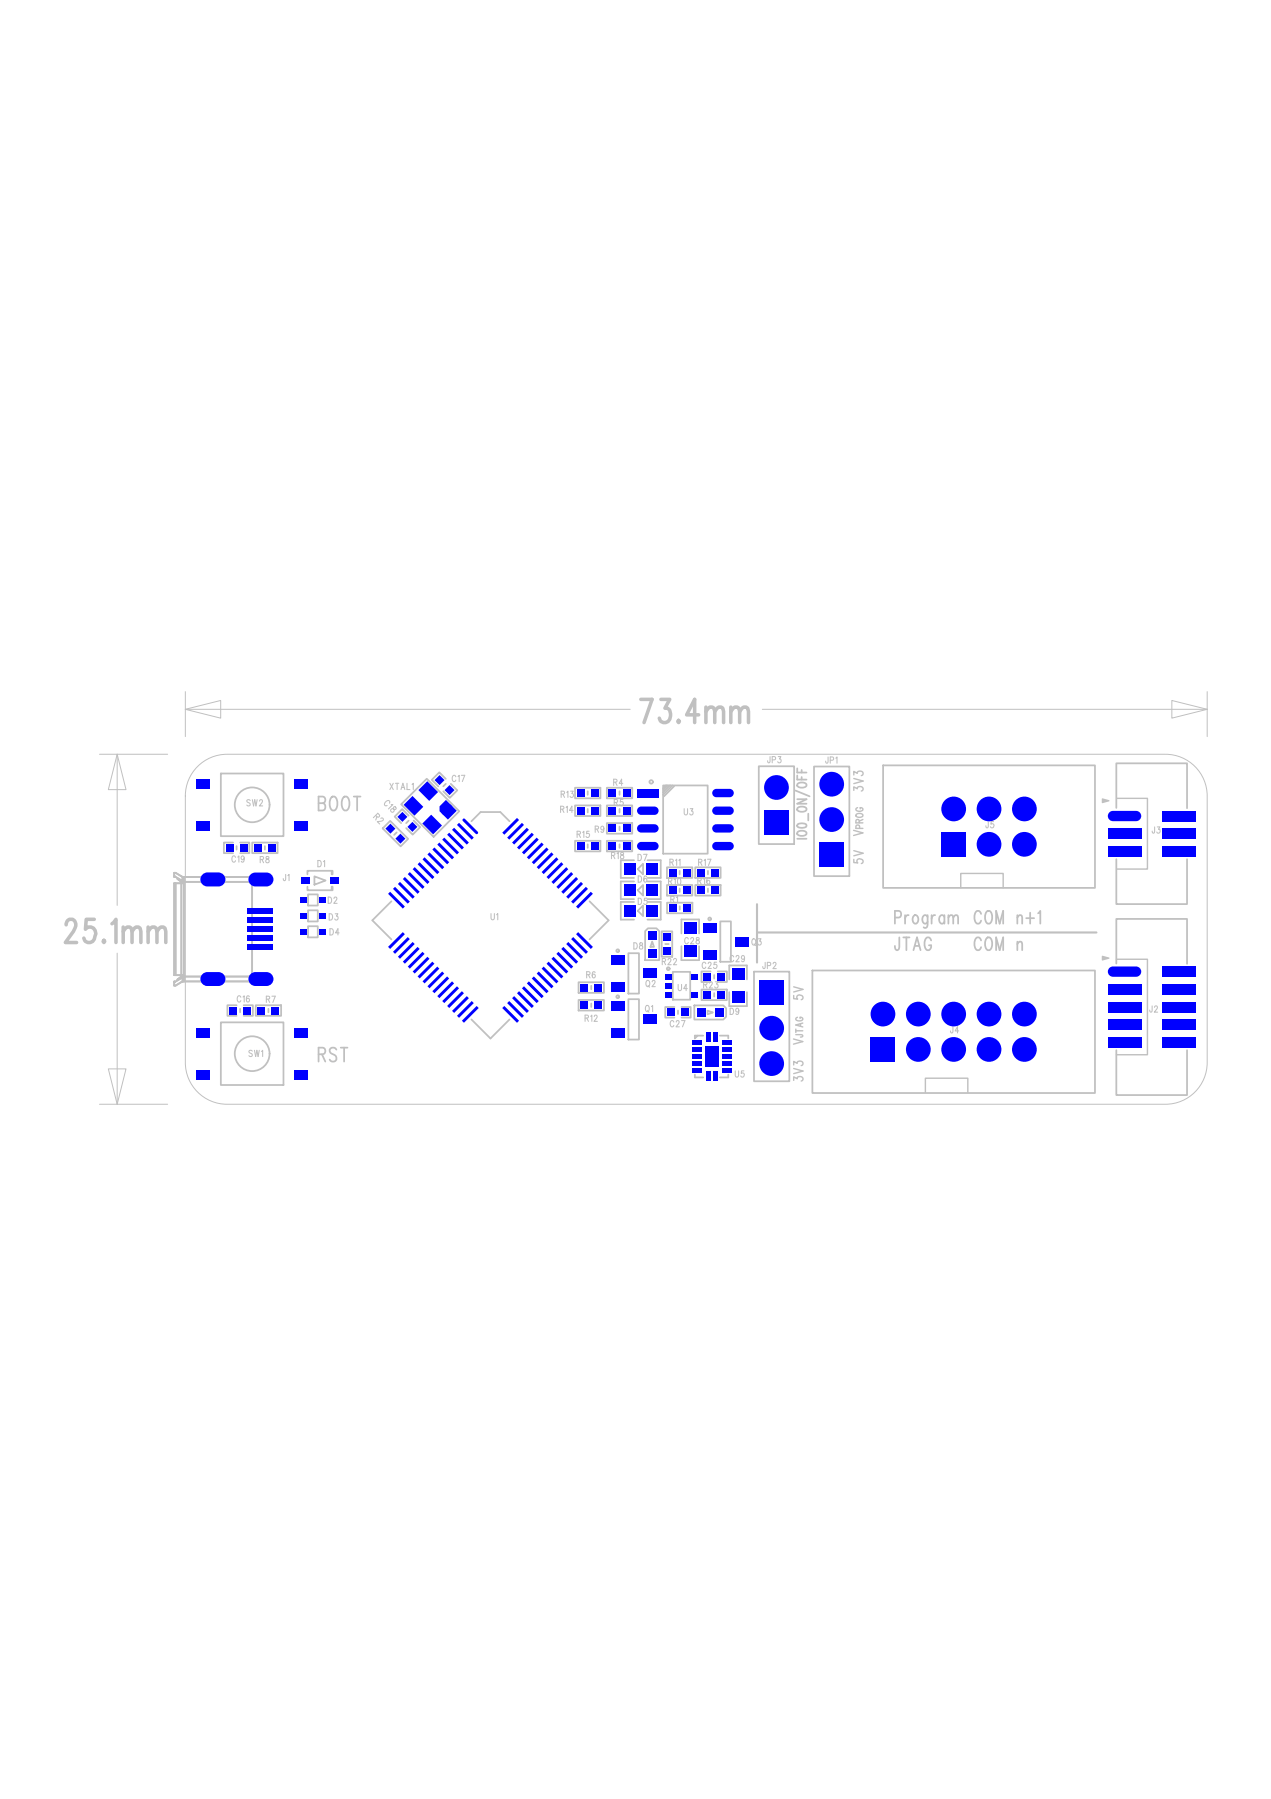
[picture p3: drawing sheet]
<svg xmlns="http://www.w3.org/2000/svg" width="210mm" height="297mm" viewBox="0 0 210 297" stroke-linecap="round" stroke-linejoin="round" font-family="sans-serif">
<g fill="none" stroke="#c0c0c0" stroke-width=".17">
<path d="M30.6 117.1l5.8-1.4v2.9zM30.6 114.2v7.4M30.6 117.1h73.5M125.9 117.1h73.5M193.5 115.7l5.9 1.4-5.9 1.5zM199.4 114.2v7.4M16.4 124.5h11.3M19.4 124.5l1.4 5.9h-2.9zM19.4 124.5v25M33 126.2a6.9 6.9 0 0 1 4.5-1.7h155a6.9 6.9 0 0 1 6.9 6.9v44a6.9 6.9 0 0 1-6.9 6.9h-155a6.9 6.9 0 0 1-6.9-6.9v-44a6.9 6.9 0 0 1 2.4-5.2zM19.4 157.4v24.9M17.9 176.5h2.9l-1.4 5.8z"/>
<path d="M16.4 182.3h11.3"/>
</g>
<path d="M125 154h56.1M125 149.3v9.6" fill="none" stroke="#c0c0c0" stroke-width=".35"/>
<path d="M158.7 146.6v-2.4h7v2.4M152.8 180.4v-2.4h7v2.4" fill="none" stroke="#c0c0c0" stroke-width=".23"/>
<g fill="none" stroke="#c0c0c0" stroke-width=".29">
<path d="M41.6 139.1h4.2v1.8h-4.2zM63.2 136.8l1.2-1.3 3 3-1.2 1.2zM65.5 137.4l-.4 .5M66.3 132.8l4.2-4.2 5.3 5.3-4.2 4.3zM67.5 135.5l-.4 .4M73.6 129.4l-.4 .4M97.1 130.6v.6M97.1 133.6v.6M97.1 139.4v.6M102.3 130.6v.6M102.3 133.6v.6M102.3 136.5v.6"/>
<path d="M102.3 139.4v.6M134.4 126.6h5.9v18.1h-5.9zM145.8 126.4h35v20.2h-35zM50.9 147.7h1.6v1.8h-1.6zM50.9 150.3h1.6v1.8h-1.6zM50.9 152.9h1.6v1.9h-1.6zM110.1 146.1h4.2v1.8h-4.2zM110.1 143.2h4.2v1.8h-4.2zM110.2 149h4.2v1.8h-4.2zM112.2 143.8v.6M112.2 146.7v.6M112.3 149.6v.6"/>
<path d="M114.8 146.1h4.2v1.8h-4.2zM114.8 143.2h4.2v1.8h-4.2zM116.9 143.8v.6M116.9 146.7v.6M119 152.1h1.7v6.7h-1.7zM42.2 166h4.2v1.7h-4.2zM97.6 162.8v.6M97.6 165.7v.6M111.1 160.5h2.9v4.6h-2.9zM114.7 166h4.8l.4 .5v1.4l-.4 .4h-4.8zM115.8 163.4h4.2v1.7h-4.2zM116.9 166.9l.8 .3-.8 .3z"/>
<path d="M117.9 164v.6M124.5 160.4h5.9v18.1h-5.9zM134.2 160.2h46.6v20.3h-46.6z"/>
</g>
<g fill="#00f">
<path d="M117.5 146.4h1.2v1.2h-1.2z"/>
<path d="M115.2 146.4h1.1v1.2h-1.1z"/>
<path d="M37.9 166.3h1.2v1.1h-1.2z"/>
<path d="M40.2 166.3h1.2v1.1h-1.2z"/>
<path d="M107 153.7h1.4v1.5h-1.4z"/>
<path d="M107 156.6h1.4v1.5h-1.4z"/>
<path d="M73.4 130.5l.8-.9 .9 .9-.9 .8z"/>
<path d="M71.8 128.8l.8-.8 .8 .8-.8 .8z"/>
<path d="M65.6 134.9l.9-.8 .8 .8-.8 .8z"/>
<path d="M68.1 135.7l.8 .8-.8 .9-.8-.9z"/>
<path d="M37.3 139.4h1.2v1.2h-1.2z"/>
<path d="M39.7 139.4h1.1v1.2h-1.1z"/>
<path d="M54.6 144.9h1.3v1h-1.3z"/>
<path d="M49.7 144.9h1.4v1h-1.4z"/>
<path d="M49.6 148.1h1.1v1h-1.1z"/>
<path d="M52.6 148.1h1.1v1h-1.1z"/>
<path d="M49.6 150.8h1.1v.9h-1.1z"/>
<path d="M52.6 150.8h1.1v.9h-1.1z"/>
<path d="M49.6 153.4h1.1v.9h-1.1z"/>
<path d="M52.6 153.4h1.1v.9h-1.1z"/>
<path d="M106.7 149.5h1.9v1.8h-1.9z"/>
<path d="M103.1 149.5h1.8v1.8h-1.8z"/>
<path d="M106.7 146.1h1.9v1.8h-1.9z"/>
<path d="M103.1 146.1h1.8v1.8h-1.8z"/>
<path d="M106.7 142.6h1.9v1.8h-1.9z"/>
<path d="M103.1 142.6h1.8v1.8h-1.8z"/>
<path d="M183.2 159.8l.6-.2h3.8a.85 .85 0 0 1 .9 .8 .85 .85 0 0 1-.9 .9h-3.8a.85 .85 0 0 1-.8-.5 .85 .85 0 0 1 .2-1z"/>
<path d="M191.9 159.6h5.5v1.7h-5.5z"/>
<path d="M183 162.5h5.5v1.7h-5.5z"/>
<path d="M191.9 162.5h5.5v1.7h-5.5z"/>
<path d="M183 165.4h5.5v1.7h-5.5z"/>
<path d="M191.9 165.4h5.5v1.7h-5.5z"/>
<path d="M183 168.3h5.5v1.7h-5.5z"/>
<path d="M191.9 168.3h5.5v1.7h-5.5z"/>
<path d="M183 171.3h5.5v1.7h-5.5z"/>
<path d="M191.9 171.3h5.5v1.7h-5.5z"/>
<path d="M135.3 139.1h4.1v4.1h-4.1z"/>
<path d="M125.4 161.9h4.1v4.1h-4.1z"/>
<path d="M100.9 165.3h2.3v1.5h-2.3z"/>
<path d="M100.9 169.8h2.3v1.5h-2.3z"/>
<path d="M106.1 167.6h2.3v1.5h-2.3z"/>
<path d="M100.9 157.7h2.3v1.5h-2.3z"/>
<path d="M100.9 162.2h2.3v1.5h-2.3z"/>
<path d="M106.1 160h2.3v1.5h-2.3z"/>
<path d="M112.8 149.3h1.2v1.2h-1.2z"/>
<path d="M110.5 149.3h1.2v1.2h-1.2z"/>
<path d="M110.5 146.4h1.2v1.2h-1.2z"/>
<path d="M112.8 146.4h1.2v1.2h-1.2z"/>
<path d="M110.5 143.5h1.2v1.2h-1.2z"/>
<path d="M112.8 143.5h1.2v1.2h-1.2z"/>
<path d="M95.9 165.4h1.2v1.2h-1.2z"/>
<path d="M98.2 165.4h1.2v1.2h-1.2z"/>
<path d="M97.6 130.4h1.2v1.1h-1.2z"/>
<path d="M95.3 130.4h1.2v1.1h-1.2z"/>
<path d="M97.6 133.3h1.2v1.1h-1.2z"/>
<path d="M95.3 133.3h1.2v1.1h-1.2z"/>
<path d="M97.6 139.1h1.2v1.2h-1.2z"/>
<path d="M95.3 139.1h1.2v1.2h-1.2z"/>
<path d="M115.2 143.5h1.1v1.2h-1.1z"/>
<path d="M117.5 143.5h1.2v1.2h-1.2z"/>
<path d="M100.6 139.1h1.1v1.2h-1.1z"/>
<path d="M102.9 139.1h1.2v1.2h-1.2z"/>
<path d="M64.5 136l.8 .8-.8 .8-.8-.8z"/>
<path d="M65.3 138.5l.8-.9 .9 .9-.9 .8z"/>
<path d="M100.6 130.4h1.1v1.1h-1.1z"/>
<path d="M102.9 130.4h1.2v1.1h-1.2z"/>
<path d="M100.6 133.3h1.1v1.1h-1.1z"/>
<path d="M102.9 133.3h1.2v1.1h-1.2z"/>
<path d="M95.9 162.5h1.2v1.1h-1.2z"/>
<path d="M98.2 162.5h1.2v1.1h-1.2z"/>
<path d="M44.9 166.3h1.2v1.1h-1.2z"/>
<path d="M42.6 166.3h1.1v1.1h-1.1z"/>
<path d="M44.3 139.4h1.2v1.2h-1.2z"/>
<path d="M42 139.4h1.2v1.2h-1.2z"/>
<path d="M102.9 136.2h1.2v1.2h-1.2z"/>
<path d="M100.6 136.2h1.1v1.2h-1.1z"/>
<path d="M76.4 135.2h.4l2.1 2.1a.24 .24 0 0 1 0 .4 .24 .24 0 0 1-.3 0l-2.2-2.1z"/>
<path d="M75.5 136.2l.3-.3 2.4 2.4-.3 .3z"/>
<path d="M74.7 137l.3-.3 2.4 2.4-.3 .4z"/>
<path d="M73.8 137.8l.4-.3 2.4 2.4-.3 .4z"/>
<path d="M73 138.6l.4-.3 2.4 2.4-.3 .4z"/>
<path d="M72.2 139.5l.4-.4 2.4 2.5-.3 .3z"/>
<path d="M71.7 139.9l2.5 2.5-.4 .3-2.4-2.4z"/>
<path d="M70.9 140.7l2.5 2.5-.4 .3-2.4-2.4z"/>
<path d="M70.1 141.6l2.5 2.4-.4 .3-2.4-2.4z"/>
<path d="M69 142.7l.3-.3 2.4 2.4-.3 .3z"/>
<path d="M68.2 143.5l.3-.3 2.4 2.4-.3 .4z"/>
<path d="M67.7 144l2.4 2.4-.3 .4-2.5-2.5z"/>
<path d="M66.9 144.8l2.4 2.4-.3 .4-2.5-2.5z"/>
<path d="M66.1 145.6l2.4 2.5-.3 .3-2.5-2.4z"/>
<path d="M65.2 146.4l2.5 2.5-.4 .3-2.4-2.4z"/>
<path d="M64.1 147.6l.3-.4 2.5 2.5-.4 .3z"/>
<path d="M64.1 156.3l2.4-2.4 .4 .3-2.5 2.5z"/>
<path d="M64.9 157.2l2.4-2.5 .4 .4-2.5 2.4z"/>
<path d="M65.7 158l2.5-2.5 .3 .4-2.4 2.4z"/>
<path d="M66.5 158.8l2.5-2.5 .3 .4-2.4 2.4z"/>
<path d="M67.3 159.6l2.5-2.4 .3 .3-2.4 2.4z"/>
<path d="M68.2 160.4l2.4-2.4 .3 .3-2.4 2.4z"/>
<path d="M69 161.2l2.4-2.4 .3 .3-2.4 2.5z"/>
<path d="M72.2 159.6l.4 .3-2.5 2.5-.3-.4z"/>
<path d="M73 160.4l.4 .3-2.5 2.5-.3-.4z"/>
<path d="M73.8 161.2l.4 .4-2.5 2.4-.3-.3z"/>
<path d="M74.7 162l.3 .4-2.4 2.4-.4-.3z"/>
<path d="M75.5 162.8l.3 .4-2.4 2.4-.4-.3z"/>
<path d="M73.8 166.1l2.5-2.4 .3 .3-2.4 2.4z"/>
<path d="M74.7 166.9l2.4-2.4 .3 .3-2.4 2.5z"/>
<path d="M75.5 167.7l2.4-2.4 .3 .3-2.4 2.5z"/>
<path d="M78.7 166.1l.4 .3-2.5 2.5-.3-.4z"/>
<path d="M83.3 166.1l2.4 2.4-.3 .4-2.5-2.5z"/>
<path d="M83.8 165.6l.3-.3 2.4 2.4-.3 .4z"/>
<path d="M84.6 164.8l.3-.3 2.4 2.4-.3 .4z"/>
<path d="M85.7 163.7l2.5 2.4-.4 .3-2.4-2.4z"/>
<path d="M86.5 162.8l2.5 2.5-.4 .3-2.4-2.4z"/>
<path d="M87.3 162l2.5 2.5-.4 .3-2.4-2.4z"/>
<path d="M87.8 161.6l.4-.4 2.4 2.5-.3 .3z"/>
<path d="M88.6 160.7l.4-.3 2.4 2.4-.3 .4z"/>
<path d="M89.4 159.9l.4-.3 2.4 2.4-.3 .4z"/>
<path d="M90.3 159.1l.3-.3 2.4 2.4-.3 .4z"/>
<path d="M91.1 158.3l.3-.3 2.5 2.4-.4 .3z"/>
<path d="M91.9 157.5l.3-.3 2.5 2.4-.4 .3z"/>
<path d="M92.7 156.7l.3-.4 2.5 2.5-.4 .3z"/>
<path d="M93.5 155.9l.4-.4 2.4 2.5-.4 .3z"/>
<path d="M94.3 155.1l.4-.4 2.4 2.5-.3 .3z"/>
<path d="M95.1 154.2l.4-.3 2.4 2.4-.3 .4z"/>
<path d="M95.1 149.7l2.5-2.5 .3 .4-2.4 2.4z"/>
<path d="M94.3 148.9l2.5-2.5 .3 .4-2.4 2.4z"/>
<path d="M95.9 145.6l.4 .4-2.4 2.4-.4-.3z"/>
<path d="M95.1 144.8l.4 .3-2.5 2.5-.3-.4z"/>
<path d="M91.9 146.4l2.4-2.4 .4 .3-2.5 2.5z"/>
<path d="M91.1 145.6l2.4-2.4 .4 .3-2.5 2.5z"/>
<path d="M90.3 144.8l2.4-2.4 .3 .3-2.4 2.4z"/>
<path d="M89.4 144l2.5-2.4 .3 .3-2.4 2.4z"/>
<path d="M88.6 143.2l2.5-2.5 .3 .4-2.4 2.4z"/>
<path d="M87.8 142.4l2.5-2.5 .3 .4-2.4 2.4z"/>
<path d="M89.4 139.1l.4 .4-2.5 2.4-.3-.3z"/>
<path d="M88.6 138.3l.4 .3-2.5 2.5-.3-.4z"/>
<path d="M87.8 137.5l.4 .3-2.5 2.5-.3-.4z"/>
<path d="M87 136.7l.3 .3-2.4 2.5-.3-.4z"/>
<path d="M86.2 135.9l.3 .3-2.4 2.4-.3-.3z"/>
<path d="M82.9 137.5l2.5-2.5 .3 .4-2.4 2.4z"/>
<path d="M105.2 130.3h3.6v1.3h-3.6z"/>
<path d="M105.4 133.4l.5-.2h2.2a.69 .69 0 0 1 .7 .7 .69 .69 0 0 1-.7 .7h-2.2a.69 .69 0 0 1-.6-.5 .69 .69 0 0 1 .1-.7z"/>
<path d="M105.4 136.3l.5-.2h2.2a.69 .69 0 0 1 .7 .7 .69 .69 0 0 1-.7 .7h-2.2a.69 .69 0 0 1-.6-.5 .69 .69 0 0 1 .1-.7z"/>
<path d="M105.4 139.2l.5-.2h2.2a.69 .69 0 0 1 .7 .7 .69 .69 0 0 1-.7 .7h-2.2a.69 .69 0 0 1-.6-.4 .69 .69 0 0 1 .1-.8z"/>
<path d="M117.8 139.2l.5-.2h2.2a.69 .69 0 0 1 .7 .7 .69 .69 0 0 1-.7 .7h-2.2a.69 .69 0 0 1-.6-.4 .69 .69 0 0 1 .1-.8z"/>
<path d="M117.8 136.3l.5-.2h2.2a.69 .69 0 0 1 .7 .7 .69 .69 0 0 1-.7 .7h-2.2a.69 .69 0 0 1-.6-.5 .69 .69 0 0 1 .1-.7z"/>
<path d="M117.8 133.4l.5-.2h2.2a.69 .69 0 0 1 .7 .7 .69 .69 0 0 1-.7 .7h-2.2a.69 .69 0 0 1-.6-.5 .69 .69 0 0 1 .1-.7z"/>
<path d="M117.8 130.5l.5-.2h2.2a.69 .69 0 0 1 .7 .6 .69 .69 0 0 1-.7 .7h-2.2a.69 .69 0 0 1-.6-.4 .69 .69 0 0 1 .1-.7z"/>
<path d="M72.6 133.1l1-1 1.8 1.8-1.4 1.4-1.4-1.4z"/>
<path d="M70.6 129l1.7 1.8-1.4 1.4-1.8-1.7z"/>
<path d="M66.7 132.9l1.4-1.5 1.8 1.8-1.5 1.5z"/>
<path d="M69.7 136l1.5-1.5 1.8 1.8-1.5 1.5z"/>
<path d="M48.5 176.6h2.3v1.6h-2.3z"/>
<path d="M32.4 176.6h2.3v1.6h-2.3z"/>
<path d="M48.5 169.7h2.3v1.6h-2.3z"/>
<path d="M32.4 169.7h2.3v1.6h-2.3z"/>
<path d="M32.4 128.6h2.3v1.6h-2.3z"/>
<path d="M48.5 128.6h2.3v1.6h-2.3z"/>
<path d="M32.4 135.5h2.3v1.6h-2.3z"/>
<path d="M48.5 135.5h2.3v1.6h-2.3z"/>
<path d="M116.2 160.7h1.2v1.2h-1.2z"/>
<path d="M118.5 160.7h1.2v1.2h-1.2z"/>
<path d="M112.6 166.6h1.1v1.1h-1.1z"/>
<path d="M110.2 166.6h1.2v1.1h-1.2z"/>
<path d="M109.6 156.5h1.1v1.1h-1.1z"/>
<path d="M109.6 154.1h1.1v1.2h-1.1z"/>
<path d="M118.5 163.7h1.2v1.1h-1.2z"/>
<path d="M116.2 163.7h1.2v1.1h-1.2z"/>
<path d="M116 152.5h2.3v1.5h-2.3z"/>
<path d="M116 156.9h2.3v1.5h-2.3z"/>
<path d="M121.3 154.7h2.3v1.5h-2.3z"/>
<path d="M109.8 160.8h1.1v.9h-1.1z"/>
<path d="M109.8 162.3h1.1v.9h-1.1z"/>
<path d="M109.8 163.8h1.1v.9h-1.1z"/>
<path d="M114.2 163.8h1.1v.9h-1.1z"/>
<path d="M114.2 160.8h1.1v.9h-1.1z"/>
<path d="M118 166.4h1.5v1.5h-1.5z"/>
<path d="M115.1 166.4h1.5v1.5h-1.5z"/>
<path d="M143.8 171.2h4.1v4.1h-4.1z"/>
<path d="M155.5 137.4h4v4.1h-4z"/>
<path d="M183.2 134.1l.6-.2h3.8a.85 .85 0 0 1 .9 .8 .85 .85 0 0 1-.9 .9h-3.8a.85 .85 0 0 1-.8-.5 .85 .85 0 0 1 .2-1z"/>
<path d="M191.9 133.9h5.5v1.7h-5.5z"/>
<path d="M183 136.8h5.5v1.7h-5.5z"/>
<path d="M191.9 136.8h5.5v1.7h-5.5z"/>
<path d="M183 139.7h5.5v1.7h-5.5z"/>
<path d="M191.9 139.7h5.5v1.7h-5.5z"/>
<path d="M126.2 133.8h4.1v4.1h-4.1z"/>
<path d="M114.2 171.8h1.6v.7h-1.6z"/>
<path d="M114.2 173h1.6v.6h-1.6z"/>
<path d="M114.2 174.1h1.6v.7h-1.6z"/>
<path d="M114.2 175.2h1.6v.7h-1.6z"/>
<path d="M114.2 176.4h1.6v.7h-1.6z"/>
<path d="M119.2 176.4h1.6v.7h-1.6z"/>
<path d="M119.2 175.2h1.6v.7h-1.6z"/>
<path d="M119.2 174.1h1.6v.7h-1.6z"/>
<path d="M119.2 173h1.6v.6h-1.6z"/>
<path d="M119.2 171.8h1.6v.7h-1.6z"/>
<path d="M116.4 172.7h2.3v3.5h-2.3z"/>
<path d="M40.9 150h4.2v.9h-4.2z"/>
<path d="M40.9 151.5h4.2v.9h-4.2z"/>
<path d="M40.9 153h4.2v.9h-4.2z"/>
<path d="M40.9 154.5h4.2v.9h-4.2z"/>
<path d="M40.9 156h4.2v.9h-4.2z"/>
<path d="M41.2 144.5l.6-.4h2.2a1.15 1.15 0 0 1 1.2 1.1 1.15 1.15 0 0 1-1.2 1.2h-1.8a1.15 1.15 0 0 1-1.1-.7 1.15 1.15 0 0 1 .1-1.2z"/>
<path d="M41.5 160.7l.7-.2h1.8a1.15 1.15 0 0 1 1.2 1.2 1.15 1.15 0 0 1-1.2 1.1h-1.8a1.15 1.15 0 0 1-1.1-.8 1.15 1.15 0 0 1 .4-1.3z"/>
<circle cx="137.4" cy="135.3" r="2.04"/>
<circle cx="137.4" cy="129.5" r="2.04"/>
<circle cx="127.4" cy="169.8" r="2.04"/>
<circle cx="127.4" cy="175.6" r="2.04"/>
<circle cx="73.8" cy="133.7" r="1.03"/>
<circle cx="145.8" cy="167.4" r="2.04"/>
<circle cx="151.7" cy="173.3" r="2.04"/>
<circle cx="151.7" cy="167.4" r="2.04"/>
<circle cx="157.5" cy="173.3" r="2.04"/>
<circle cx="157.5" cy="167.4" r="2.04"/>
<circle cx="163.3" cy="173.3" r="2.04"/>
<circle cx="163.3" cy="167.4" r="2.04"/>
<circle cx="169.2" cy="173.3" r="2.04"/>
<circle cx="169.2" cy="167.4" r="2.04"/>
<circle cx="157.5" cy="133.6" r="2.04"/>
<circle cx="163.3" cy="139.4" r="2.04"/>
<circle cx="163.3" cy="133.6" r="2.04"/>
<circle cx="169.2" cy="139.4" r="2.04"/>
<circle cx="169.2" cy="133.6" r="2.04"/>
<circle cx="128.2" cy="130" r="2.04"/>
</g>
<text font-size="42.6" fill="#c0c0c0" x="59.7" y="167.3">U1</text>
<text font-size="29.4" fill="#c0c0c0" x="183" y="176.8">J2</text>
<text font-size="23.5" fill="#c0c0c0" x="183" y="146.1">J3</text>
<text font-size="18.9" fill="#c0c0c0" x="28.6" y="160.2">J1</text>
<text font-size="12.4" fill="#c0c0c0" x="105.2" y="139.3">U3 JP3</text>
<g font-size="10.6" fill="#c0c0c0">
<text x="32.4" y="136.7">SW2</text>
<text x="32.4" y="177.8">SW1</text>
</g>
<text font-size="8" fill="#00f" x="114.2" y="177.3">U5</text>
<g font-size="7.6" fill="#c0c0c0">
<text x="100.9" y="163.1">Q2</text>
<text x="100.9" y="170.7">Q1</text>
</g>
<text font-size="7" fill="#c0c0c0" x="112.4" y="157.7">C28</text>
<g font-size="5.8" fill="#c0c0c0">
<text x="105.8" y="119.3">73.4mm</text>
<text x="10.8" y="155.6">25.1mm</text>
</g>
<text font-size="5.5" fill="#c0c0c0" x="106.4" y="157.9">D8</text>
<g font-size="4.6" fill="#c0c0c0">
<text x="71.1" y="131.3">C17</text>
<text x="65" y="137.4">C18</text>
</g>
<text font-size="4.5" fill="#c0c0c0" x="109.1" y="157.5">R22</text>
<g font-size="4.1" fill="#00f">
<text x="36.6" y="146.4" transform="rotate(-90 36.6 146.4)">J1x8</text>
<text x="36.6" y="162.8" transform="rotate(-90 36.6 162.8)">J1x9</text>
</g>
<g font-size="3.5" fill="#c0c0c0">
<text x="52.6" y="133.8">BOOT</text>
<text x="49.7" y="146.6">D1</text>
<text x="52.6" y="175.3">RST</text>
</g>
<g font-size="3.2" fill="#c0c0c0">
<text x="102.4" y="148.2">D6</text>
<text x="102.4" y="144.6">D7</text>
<text x="102.4" y="151.5">D5</text>
<text x="147.8" y="152.5">Program</text>
<text x="160.9" y="152.5">COM n+1</text>
<text x="147.8" y="156.9">JTAG</text>
<text x="160.9" y="156.9">COM n</text>
</g>
<g font-size="2.3" fill="#c0c0c0">
<text x="142.5" y="130.6" transform="rotate(-90 142.5 130.6)">3V3</text>
<text x="142.5" y="137.9" transform="rotate(-90 142.5 137.9)">V</text>
<text x="133.2" y="138.5" transform="rotate(-90 133.2 138.5)">IO0_ON/OFF</text>
<text x="142.5" y="142.6" transform="rotate(-90 142.5 142.6)">5V</text>
<text x="132.6" y="165.1" transform="rotate(-90 132.6 165.1)">5V</text>
<text x="132.6" y="172.4" transform="rotate(-90 132.6 172.4)">V</text>
<text x="132.6" y="178.5" transform="rotate(-90 132.6 178.5)">3V3</text>
</g>
<g font-size="2.1" fill="#00f">
<text x="114.7" y="154.2" transform="rotate(-90 114.7 154.2)">C28x2</text>
<text x="114.7" y="158" transform="rotate(-90 114.7 158)">C28x1</text>
<text x="122.6" y="161.8" transform="rotate(-90 122.6 161.8)">C29x1</text>
<text x="122.6" y="165.6" transform="rotate(-90 122.6 165.6)">C29x2</text>
</g>
<g font-size="2" fill="#c0c0c0">
<text x="36.8" y="140.7">C19R8</text>
<text x="37.4" y="167.6">C16R7</text>
<text x="109.7" y="167.9">C27</text>
<text x="115.7" y="162">C25</text>
</g>
<g font-size="1.8" fill="#c0c0c0">
<text x="64.3" y="130.5">XTAL1</text>
<text x="74.6" y="129.1">C17</text>
<text x="92.6" y="131.8">R13</text>
<text x="101.3" y="129.8">R4</text>
<text x="126.7" y="126">JP3</text>
<text x="136.3" y="126.1">JP1</text>
<text x="40.7" y="133.2">SW2</text>
<text x="61.5" y="135" transform="rotate(45 61.5 135)">R2</text>
<text x="63.2" y="132.8" transform="rotate(45 63.2 132.8)">C18</text>
<text x="92.5" y="134.2">R14</text>
<text x="98.2" y="137.5">R9</text>
<text x="101.4" y="133.1">R5</text>
<text x="142.5" y="136.8" transform="rotate(-90 142.5 136.8)">PROG</text>
<text x="162.7" y="136.8">J5</text>
<text x="190.2" y="137.7">J3</text>
<text x="38.2" y="142.4">C19</text>
<text x="42.9" y="142.5">R8</text>
<text x="52.4" y="143.2">D1</text>
<text x="95.2" y="138.4">R15</text>
<text x="100.9" y="141.9">R18</text>
<text x="105.3" y="142.2">D7</text>
<text x="110.5" y="143">R11</text>
<text x="115.3" y="143">R17</text>
<text x="46.7" y="145.5">J1</text>
<text x="54.1" y="149.2">D2</text>
<text x="105.3" y="145.8">D6</text>
<text x="105.3" y="149.4">D5</text>
<text x="110.3" y="146.1">R10</text>
<text x="110.7" y="149.1">R1</text>
<text x="115.2" y="146.1">R16</text>
<text x="54.3" y="152">D3</text>
<text x="54.4" y="154.5">D4</text>
<text x="81" y="152">U1</text>
<text x="113" y="155.9">C28</text>
<text x="96.8" y="161.6">R6</text>
<text x="104.6" y="156.8">D8</text>
<text x="109.3" y="159.4">R22</text>
<text x="115.9" y="160">C25</text>
<text x="120.5" y="158.9">C29</text>
<text x="124.1" y="156.1">Q3</text>
<text x="125.9" y="160">JP2</text>
<text x="39.1" y="165.5">C16</text>
<text x="43.9" y="165.6">R7</text>
<text x="106.5" y="167.1">Q1</text>
<text x="106.6" y="163">Q2</text>
<text x="111.9" y="163.7">U4</text>
<text x="116.1" y="163.2">R23</text>
<text x="120.5" y="167.6">D9</text>
<text x="189.8" y="167.2">J2</text>
<text x="96.5" y="168.7">R12</text>
<text x="110.6" y="169.6">C27</text>
<text x="132.6" y="171.2" transform="rotate(-90 132.6 171.2)">JTAG</text>
<text x="156.9" y="170.6">J4</text>
<text x="41" y="174.5">SW1</text>
<text x="121.3" y="177.9">U5</text>
</g>
</svg>
